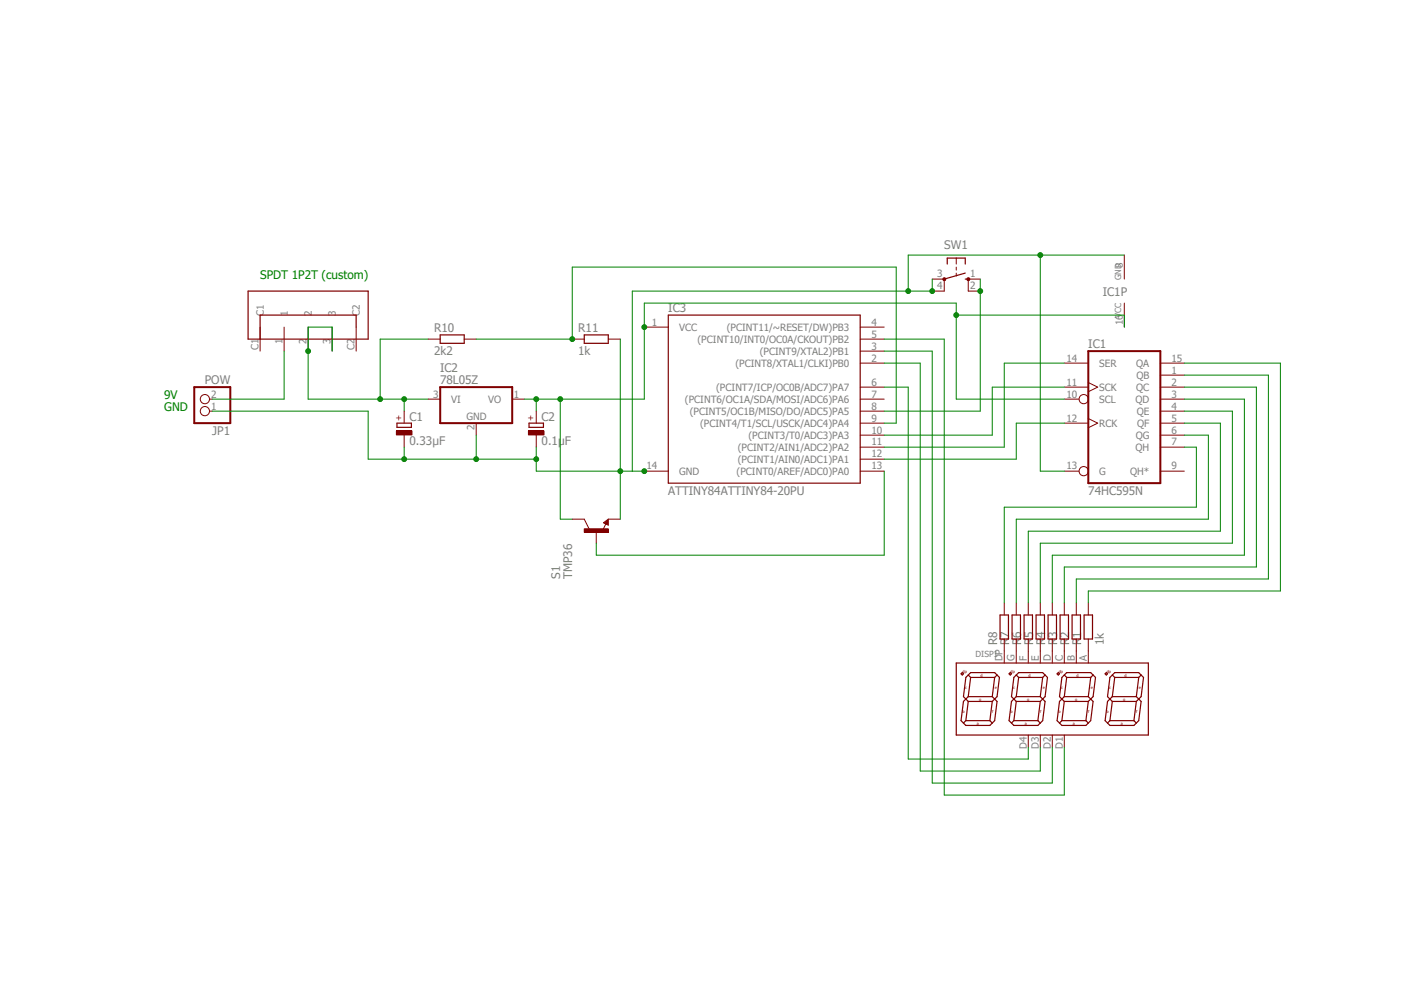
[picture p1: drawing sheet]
<svg xmlns="http://www.w3.org/2000/svg" width="297mm" height="210mm" viewBox="0 0 297 210" stroke-linecap="round" stroke-linejoin="round" font-family="sans-serif">
<path d="M34.1 49.7l236.9 118.7M271 49.7l-236.9 118.7" fill="none" stroke="#fff" stroke-width=".21"/>
<path d="M123.6 109.9l1 2M127.7 110.6l1-.7v1.2zM128.2 110.8l-.6 1.3" fill="none" stroke="#800000" stroke-width=".21"/>
<path d="M128.2 110.6l.2-.1v.4l-.5-.3 .7-.5v.8" fill="none" stroke="#800000" stroke-width=".25"/>
<path d="M123.6 111.9h5.1v.7h-5.1z" fill-rule="evenodd" fill="#800000"/>
<path d="M199.8 59.1v2.5M202.3 54.6v1.3M202.3 56.5v.6M202.3 57.8v.6M204.8 59.1v2.5M121.1 109.9h2.5M123.6 111.9h5.1v.7h-5.1zM126.1 112.4v2.5M128.7 109.9h2.5" fill="none" stroke="#800000" stroke-width=".21"/>
<path d="M200.4 55.9v-1.3h3.8v1.3M204.2 59.1h.6M204.2 57.8l-4.4 1.3" fill="none" stroke="#800000" stroke-width=".25"/>
<path d="M199.6 58.8h.4v.5h-.4z" fill-rule="evenodd" fill="#800000"/>
<path d="M199.6 58.8h.4v.5h-.4z" fill="none" stroke="#800000" stroke-width=".21"/>
<path d="M204.6 58.8h.5v.5h-.5z" fill-rule="evenodd" fill="#800000"/>
<g fill="none" stroke="#800000" stroke-width=".21">
<path d="M197.2 59.1h2.6M204.6 58.8h.5v.5h-.5zM204.8 59.1h2.6M197.2 61.6h2.6M204.8 61.6h2.6M90.6 84.5h2.5M100.7 89.5v2.6M108.4 84.5h2.5M212.5 137.8v2.5M215 137.8v2.5M217.5 137.8v2.5M220.1 137.8v2.5"/>
<path d="M222.6 137.8v2.5M225.2 137.8v2.5M227.7 137.8v2.5M230.2 137.8v2.5M217.5 155.5v2.6M220.1 155.5v2.6M222.6 155.5v2.6M225.2 155.5v2.6"/>
</g>
<g fill="none" stroke="#800000" stroke-width=".25">
<path d="M84 89.5h3v.9h-3zM202.3 140.3h40.6v15.2h-40.6zM203.6 142.3l.2 .3-.2 .2-.3-.2zM204.3 152.5h5.1M204.3 152.5l-.5 .5M204.8 148.4h5.1M204.8 147.4h5.1M204.8 147.4l-1 1-.5 4.1 1 1h5.1l1-1 .5-4.1-1-1M204.8 148.4l-1-1 .5-4.1 1.1-1h5l1.1 1-.6 4.1-1 1M204.8 148.4l-.5 4.1M204.8 142.8l.6 .5M205.4 143.3h5"/>
<path d="M205.4 143.3l-.6 4.1M209.4 152.5l.5 .5M209.9 148.4l-.5 4.1M210.4 143.3l-.5 4.1M210.9 142.8l-.5 .5M213.7 142.3l.3 .3-.3 .2-.2-.2zM214.5 152.5h5.1M214.5 152.5l-.5 .5M215 148.4h5.1M215 147.4h5.1M215 147.4l-1 1-.5 4.1 1 1h5.1l1-1 .5-4.1-1-1M215 148.4l-1-1 .5-4.1 1-1h5.1l1 1-.5 4.1-1 1"/>
<path d="M215 148.4l-.5 4.1M215 142.8l.5 .5M215.5 143.3h5.1M215.5 143.3l-.5 4.1M219.6 152.5l.5 .5M220.1 148.4l-.5 4.1M220.6 143.3l-.5 4.1M221.1 142.8l-.5 .5M223.9 142.3l.3 .3-.3 .2-.3-.2zM224.7 152.5h5M224.7 152.5l-.5 .5M225.2 148.4h5"/>
<path d="M225.2 147.4h5M225.2 147.4l-1 1-.6 4.1 1.1 1h5l1.1-1 .5-4.1-1.1-1M225.2 148.4l-1-1 .5-4.1 1-1h5.1l1 1-.5 4.1-1.1 1M225.2 148.4l-.5 4.1M225.2 142.8l.5 .5M225.7 143.3h5.1M225.7 143.3l-.5 4.1M229.7 152.5l.5 .5M230.2 148.4l-.5 4.1M230.8 143.3l-.6 4.1M231.3 142.8l-.5 .5M234.1 142.3l.2 .3-.2 .2-.3-.2z"/>
<path d="M234.8 152.5h5.1M234.8 152.5l-.5 .5M235.3 148.4h5.1M235.3 147.4h5.1M235.3 147.4l-1 1-.5 4.1 1 1h5.1l1-1 .5-4.1-1-1M235.3 148.4l-1-1 .5-4.1 1-1h5.1l1 1-.5 4.1-1 1M235.3 148.4l-.5 4.1M235.3 142.8l.5 .5M235.8 143.3h5.1M235.8 143.3l-.5 4.1M239.9 152.5l.5 .5M240.4 148.4l-.5 4.1"/>
<path d="M240.9 143.3l-.5 4.1M241.4 142.8l-.5 .5"/>
</g>
<path d="M93.1 81.9h15.3v7.6h-15.3z" fill="none" stroke="#800000" stroke-width=".42"/>
<path d="M83.9 91.2h3.3v.8h-3.3z" fill-rule="evenodd" fill="#800000"/>
<path d="M83.9 91.2h3.3v.8h-3.3zM85.5 87v2.5M85.5 92.1v2.5" fill="none" stroke="#800000" stroke-width=".21"/>
<path d="M111.9 89.5h3.1v.9h-3.1z" fill="none" stroke="#800000" stroke-width=".25"/>
<path d="M111.8 91.2h3.3v.8h-3.3z" fill-rule="evenodd" fill="#800000"/>
<g fill="none" stroke="#800000" stroke-width=".21">
<path d="M237.9 54v5.1M55 69.2v5.1M60.1 69.2v5.1M65.2 69.2v5.1M70.3 69.2v5.1M75.3 69.2v5.1M90.6 71.8h2.5M98.2 71.8h2.5M121.1 71.8h2.5M128.7 71.8h2.5M136.3 69.2h5.1M182 69.2h5.1"/>
<path d="M182 76.8h5.1M182 74.3h5.1M182 71.8h5.1M225.2 76.8h5M237.9 64.1v5.1M245.5 76.8h5.1M245.5 79.4h5.1M44.3 87h.6M44.3 84.5h.6M111.8 91.2h3.3v.8h-3.3zM113.4 87v2.5M113.4 92.1v2.5"/>
<path d="M136.3 99.7h5.1M182 87h5.1M182 84.5h5.1M182 92.1h5.1M182 94.6h5.1M182 97.2h5.1M182 99.7h5.1M182 89.5h5.1M182 81.9h5.1M225.2 84.5h3.1M225.2 99.7h3.1M225.2 89.5h5"/>
<path d="M225.2 81.9h5M230.2 80.9l2 1-2 1M230.2 88.6l2 .9-2 1M245.5 87h5.1M245.5 84.5h5.1M245.5 92.1h5.1M245.5 94.6h5.1M245.5 99.7h5.1M245.5 89.5h5.1M245.5 81.9h5.1M212.5 127.6v2.5M212.5 135.2v2.6"/>
<path d="M215 127.6v2.5M215 135.2v2.6M217.5 127.6v2.5M217.5 135.2v2.6M220.1 127.6v2.5M220.1 135.2v2.6M222.6 127.6v2.5M222.6 135.2v2.6M225.2 127.6v2.5M225.2 135.2v2.6M227.7 127.6v2.5M227.7 135.2v2.6"/>
<path d="M230.2 127.6v2.5M230.2 135.2v2.6"/>
<circle cx="43.3" cy="84.5" r=".98"/>
<circle cx="43.3" cy="87" r=".98"/>
<circle cx="229.3" cy="84.5" r=".98"/>
<circle cx="229.3" cy="99.7" r=".98"/>
</g>
<path d="M230.2 74.3h15.3v27.9h-15.3zM41.1 81.9h7.6v7.6h-7.6z" fill="none" stroke="#800000" stroke-width=".42"/>
<g fill="none" stroke="#800000" stroke-width=".25">
<path d="M52.5 61.6h25.4v10.2h-25.4zM75.3 69.2v-2.5h-20.3v5.1M93.1 70.9h5.1v1.7h-5.1zM123.6 70.9h5.1v1.7h-5.1zM141.4 66.7h40.6v35.5h-40.6zM211.6 130.1h1.8v5.1h-1.8zM214.1 130.1h1.8v5.1h-1.8zM216.7 130.1h1.7v5.1h-1.7zM219.2 130.1h1.8v5.1h-1.8zM221.7 130.1h1.8v5.1h-1.8zM224.3 130.1h1.8v5.1h-1.8zM226.8 130.1h1.8v5.1h-1.8z"/>
<path d="M229.4 130.1h1.7v5.1h-1.7z"/>
</g>
<path d="M136.3 69.2v15.3h-25.4M113.4 84.5v2.5" fill="none" stroke="#008000" stroke-width=".21"/>
<circle cx="113.4" cy="84.5" r=".51" fill="#008000"/>
<g fill="none" stroke="#008000" stroke-width=".21">
<path d="M136.3 69.2v-5.1h66v20.4h22.9"/>
<circle cx="113.4" cy="84.5" r=".51"/>
</g>
<circle cx="136.3" cy="69.2" r=".51" fill="#008000"/>
<g fill="none" stroke="#008000" stroke-width=".21">
<path d="M202.3 66.7h35.6v2.5"/>
<circle cx="136.3" cy="69.2" r=".51"/>
</g>
<circle cx="202.3" cy="66.7" r=".51" fill="#008000"/>
<g fill="none" stroke="#008000" stroke-width=".21">
<path d="M118.5 84.5v25.4"/>
<circle cx="202.3" cy="66.7" r=".51"/>
</g>
<circle cx="118.5" cy="84.5" r=".51" fill="#008000"/>
<g fill="none" stroke="#008000" stroke-width=".21">
<path d="M207.4 59.1v27.9h-20.3M118.5 109.9h2.6"/>
<circle cx="118.5" cy="84.5" r=".51"/>
</g>
<circle cx="207.4" cy="61.6" r=".51" fill="#008000"/>
<g fill="none" stroke="#008000" stroke-width=".21">
<path d="M197.2 59.1v2.5M60.1 74.3v10.2h-15.2M187.1 76.8h7.6v86.4h25.4v-5.1M187.1 74.3h10.1v91.4h25.4v-7.6M187.1 71.8h12.7v96.4h25.4v-10.1M192.1 61.6h-58.3v38.1M225.2 76.8h-12.7v17.8h-25.4M250.6 76.8h20.3v48.3h-40.7v2.5M250.6 79.4h17.7v43.1h-40.6v5.1M187.1 81.9h5v78.7h25.4v-2.5M225.2 89.5h-10.2v7.7h-27.9M225.2 81.9h-15.3v10.2h-22.8"/>
<path d="M250.6 84.5h12.7v33h-40.7v10.1M250.6 89.5h7.6v22.9h-40.7v15.2M250.6 92.1h5v17.8h-40.6v17.7M250.6 94.6h2.5v12.7h-40.6v20.3M250.6 81.9h15.2v38.1h-40.6v7.6M250.6 87h10.1v27.9h-40.6v12.7"/>
<circle cx="207.4" cy="61.6" r=".51"/>
</g>
<circle cx="197.2" cy="61.6" r=".51" fill="#008000"/>
<g fill="none" stroke="#008000" stroke-width=".21">
<path d="M44.9 87h33v10.2h22.8M85.5 94.6v2.6"/>
<circle cx="197.2" cy="61.6" r=".51"/>
</g>
<circle cx="85.5" cy="97.2" r=".51" fill="#008000"/>
<g fill="none" stroke="#008000" stroke-width=".21">
<path d="M100.7 92.1v5.1h12.7v-2.6"/>
<circle cx="85.5" cy="97.2" r=".51"/>
</g>
<circle cx="100.7" cy="97.2" r=".51" fill="#008000"/>
<g fill="none" stroke="#008000" stroke-width=".21">
<path d="M113.4 97.2v2.5h20.4"/>
<circle cx="100.7" cy="97.2" r=".51"/>
</g>
<circle cx="113.4" cy="97.2" r=".51" fill="#008000"/>
<g fill="none" stroke="#008000" stroke-width=".21">
<path d="M133.8 99.7h2.5"/>
<circle cx="113.4" cy="97.2" r=".51"/>
</g>
<circle cx="136.3" cy="99.7" r=".51" fill="#008000"/>
<g fill="none" stroke="#008000" stroke-width=".21">
<path d="M131.2 71.8v27.9"/>
<circle cx="136.3" cy="99.7" r=".51"/>
</g>
<circle cx="131.2" cy="99.7" r=".51" fill="#008000"/>
<g fill="none" stroke="#008000" stroke-width=".21">
<path d="M197.2 61.6h-5.1v-7.6h28v45.7h5.1"/>
<circle cx="131.2" cy="99.7" r=".51"/>
</g>
<circle cx="192.1" cy="61.6" r=".51" fill="#008000"/>
<g fill="none" stroke="#008000" stroke-width=".21">
<path d="M220.1 54h17.8"/>
<circle cx="192.1" cy="61.6" r=".51"/>
</g>
<circle cx="220.1" cy="54" r=".51" fill="#008000"/>
<g fill="none" stroke="#008000" stroke-width=".21">
<path d="M121.1 56.5v15.3h-20.4M131.2 99.7v10.2M187.1 99.7v17.8h-61v-2.6"/>
<circle cx="220.1" cy="54" r=".51"/>
</g>
<circle cx="121.1" cy="71.8" r=".51" fill="#008000"/>
<g fill="none" stroke="#008000" stroke-width=".21">
<path d="M121.1 56.5h68.5v33h-2.5M65.2 69.2h5.1M90.6 84.5h-5.1v2.5"/>
<circle cx="121.1" cy="71.8" r=".51"/>
</g>
<circle cx="85.5" cy="84.5" r=".51" fill="#008000"/>
<g fill="none" stroke="#008000" stroke-width=".21">
<path d="M80.4 71.8v12.7h5.1"/>
<circle cx="85.5" cy="84.5" r=".51"/>
</g>
<circle cx="80.4" cy="84.5" r=".51" fill="#008000"/>
<g fill="none" stroke="#008000" stroke-width=".21">
<path d="M65.2 69.2v15.3h15.2M80.4 71.8h10.2"/>
<circle cx="80.4" cy="84.5" r=".51"/>
</g>
<circle cx="65.2" cy="74.3" r=".51" fill="#008000"/>
<g fill="none" stroke="#008000" stroke-width=".21">
<path d="M70.3 69.2v5.1"/>
<circle cx="65.2" cy="74.3" r=".51"/>
</g>
<g font-size="2.5" fill="#808080">
<text x="199.8" y="52.7">SW1</text>
<text x="141.4" y="65.9">IC3</text>
<text x="233.3" y="62.7">IC1P</text>
<text x="91.9" y="70.3">R10</text>
<text x="122.3" y="70.3">R11</text>
<text x="91.9" y="75.1">2k2</text>
<text x="122.3" y="75.1">1k</text>
<text x="230.2" y="73.7">IC1</text>
<text x="43.3" y="81.2">POW</text>
<text x="93.1" y="81.3">78L05Z</text>
<text x="93.1" y="78.7">IC2</text>
<text x="86.7" y="89.1">C1</text>
<text x="114.6" y="89.1">C2</text>
<text x="44.9" y="91.9">JP1</text>
<text x="86.7" y="94.1">0.33µF</text>
<text x="114.6" y="94.1">0.1µF</text>
<text x="141.4" y="104.8">ATTINY84ATTINY84-20PU</text>
<text x="230.2" y="104.8">74HC595N</text>
<text x="118.5" y="122.5" transform="rotate(-90 118.5 122.5)">S1</text>
<text x="121.1" y="122.5" transform="rotate(-90 121.1 122.5)">TMP36</text>
<text x="211" y="136.5" transform="rotate(-90 211 136.5)">R8</text>
<text x="213.5" y="136.5" transform="rotate(-90 213.5 136.5)">R7</text>
<text x="216.1" y="136.5" transform="rotate(-90 216.1 136.5)">R6</text>
<text x="218.6" y="136.5" transform="rotate(-90 218.6 136.5)">R5</text>
<text x="221.1" y="136.5" transform="rotate(-90 221.1 136.5)">R4</text>
<text x="223.7" y="136.5" transform="rotate(-90 223.7 136.5)">R3</text>
<text x="226.2" y="136.5" transform="rotate(-90 226.2 136.5)">R2</text>
<text x="228.8" y="136.5" transform="rotate(-90 228.8 136.5)">R1</text>
<text x="233.5" y="136.5" transform="rotate(-90 233.5 136.5)">1k</text>
</g>
<g font-size="2.5" fill="#008000">
<text x="55" y="59.1">SPDT 1P2T (custom)</text>
<text x="34.8" y="84.3">9V</text>
<text x="34.8" y="87">GND</text>
</g>
<g font-size="2.1" fill="#808080">
<text x="198.3" y="58.7">3</text>
<text x="205.2" y="58.7">1</text>
<text x="237.5" y="56.7" transform="rotate(-90 237.5 56.7)">8</text>
<text x="198.3" y="61.3">4</text>
<text x="205.2" y="61.3">2</text>
<text x="55.8" y="66.9" transform="rotate(-90 55.8 66.9)">C1</text>
<text x="60.9" y="66.9" transform="rotate(-90 60.9 66.9)">1</text>
<text x="66" y="66.9" transform="rotate(-90 66 66.9)">2</text>
<text x="71" y="66.9" transform="rotate(-90 71 66.9)">3</text>
<text x="76.1" y="66.9" transform="rotate(-90 76.1 66.9)">C2</text>
<text x="137.9" y="68.9">1</text>
<text x="143.7" y="70">VCC</text>
<text x="153.8" y="70">(PCINT11/~RESET/DW)PB3</text>
<text x="184.4" y="71.4">5</text>
<text x="184.4" y="68.9">4</text>
<text x="237.5" y="68.8" transform="rotate(-90 237.5 68.8)">16</text>
<text x="54.7" y="74" transform="rotate(-90 54.7 74)">C1</text>
<text x="59.8" y="72.7" transform="rotate(-90 59.8 72.7)">1</text>
<text x="64.9" y="72.7" transform="rotate(-90 64.9 72.7)">2</text>
<text x="69.9" y="72.7" transform="rotate(-90 69.9 72.7)">3</text>
<text x="75" y="74" transform="rotate(-90 75 74)">C2</text>
<text x="147.6" y="72.5">(PCINT10/INT0/OC0A/CKOUT)PB2</text>
<text x="155.6" y="77.6">(PCINT8/XTAL1/CLKI)PB0</text>
<text x="160.7" y="75.1">(PCINT9/XTAL2)PB1</text>
<text x="184.4" y="76.5">2</text>
<text x="184.4" y="74">3</text>
<text x="225.6" y="76.5">14</text>
<text x="232.6" y="77.6">SER</text>
<text x="240.4" y="77.6">QA</text>
<text x="247.8" y="76.5">15</text>
<text x="151.5" y="82.7">(PCINT7/ICP/OC0B/ADC7)PA7</text>
<text x="184.4" y="81.6">6</text>
<text x="225.6" y="81.6">11</text>
<text x="232.6" y="82.7">SCK</text>
<text x="240.4" y="82.7">QC</text>
<text x="240.5" y="80.1">QB</text>
<text x="247.8" y="79">1</text>
<text x="247.8" y="81.6">2</text>
<text x="44.7" y="86.7">1</text>
<text x="44.7" y="84.1">2</text>
<text x="91.6" y="84.1">3</text>
<text x="95.5" y="85.2">VI</text>
<text x="98.7" y="88.8">GND</text>
<text x="103.3" y="85.2">VO</text>
<text x="108.7" y="84.1">1</text>
<text x="144.9" y="85.2">(PCINT6/OC1A/SDA/MOSI/ADC6)PA6</text>
<text x="145.9" y="87.8">(PCINT5/OC1B/MISO/DO/ADC5)PA5</text>
<text x="184.4" y="89.2">9</text>
<text x="184.4" y="86.7">8</text>
<text x="184.4" y="84.1">7</text>
<text x="225.6" y="84.1">10</text>
<text x="225.6" y="89.2">12</text>
<text x="232.6" y="85.2">SCL</text>
<text x="240.2" y="85.2">QD</text>
<text x="240.5" y="87.8">QE</text>
<text x="247.8" y="84.1">3</text>
<text x="247.8" y="86.7">4</text>
<text x="247.8" y="89.2">5</text>
<text x="100.4" y="91" transform="rotate(-90 100.4 91)">2</text>
<text x="148.1" y="90.3">(PCINT4/T1/SCL/USCK/ADC4)PA4</text>
<text x="156.1" y="95.4">(PCINT2/AIN1/ADC2)PA2</text>
<text x="158.3" y="92.8">(PCINT3/T0/ADC3)PA3</text>
<text x="184.4" y="91.7">10</text>
<text x="184.4" y="94.2">11</text>
<text x="232.6" y="90.3">RCK</text>
<text x="240.2" y="95.4">QH</text>
<text x="240.3" y="92.8">QG</text>
<text x="240.6" y="90.3">QF</text>
<text x="247.8" y="91.7">6</text>
<text x="247.8" y="94.2">7</text>
<text x="136.8" y="99.3">14</text>
<text x="143.7" y="100.5">GND</text>
<text x="155.8" y="100.5">(PCINT0/AREF/ADC0)PA0</text>
<text x="156.1" y="97.9">(PCINT1/AIN0/ADC1)PA1</text>
<text x="184.4" y="96.8">12</text>
<text x="184.4" y="99.3">13</text>
<text x="225.6" y="99.3">13</text>
<text x="232.6" y="100.5">G</text>
<text x="239.1" y="100.5">QH*</text>
<text x="247.8" y="99.3">9</text>
<text x="212.1" y="140" transform="rotate(-90 212.1 140)">DP</text>
<text x="214.7" y="140" transform="rotate(-90 214.7 140)">G</text>
<text x="217.2" y="140" transform="rotate(-90 217.2 140)">F</text>
<text x="219.7" y="140" transform="rotate(-90 219.7 140)">E</text>
<text x="222.3" y="140" transform="rotate(-90 222.3 140)">D</text>
<text x="224.8" y="140" transform="rotate(-90 224.8 140)">C</text>
<text x="227.4" y="140" transform="rotate(-90 227.4 140)">B</text>
<text x="229.9" y="140" transform="rotate(-90 229.9 140)">A</text>
<text x="217.2" y="158.5" transform="rotate(-90 217.2 158.5)">D4</text>
<text x="219.7" y="158.5" transform="rotate(-90 219.7 158.5)">D3</text>
<text x="222.3" y="158.5" transform="rotate(-90 222.3 158.5)">D2</text>
<text x="224.8" y="158.5" transform="rotate(-90 224.8 158.5)">D1</text>
</g>
<g font-size="1.8" fill="#808080">
<text x="237.2" y="59.3" transform="rotate(-90 237.2 59.3)">GND</text>
<text x="237.2" y="67.3" transform="rotate(-90 237.2 67.3)">VCC</text>
<text x="206.4" y="139">DISP1</text>
</g>
<g font-size="1.8" fill="#800000">
<text x="84.9" y="89.1" transform="rotate(-90 84.9 89.1)">+</text>
<text x="112.9" y="89.1" transform="rotate(-90 112.9 89.1)">+</text>
</g>
<g font-size=".8" fill="#800000">
<text x="203.7" y="142.4">dp</text>
<text x="207.4" y="143.2">d</text>
<text x="213.8" y="142.4">dp</text>
<text x="217.6" y="143.2">d</text>
<text x="224" y="142.4">dp</text>
<text x="227.8" y="143.2">d</text>
<text x="234.1" y="142.4">dp</text>
<text x="237.9" y="143.2">d</text>
<text x="204.2" y="145.7">c</text>
<text x="207.2" y="148.3">g</text>
<text x="210.5" y="145.7">e</text>
<text x="214.4" y="145.7">c</text>
<text x="217.3" y="148.3">g</text>
<text x="220.6" y="145.7">e</text>
<text x="224.5" y="145.7">c</text>
<text x="227.5" y="148.3">g</text>
<text x="230.8" y="145.7">e</text>
<text x="234.7" y="145.7">c</text>
<text x="237.7" y="148.3">g</text>
<text x="241" y="145.7">e</text>
<text x="203.6" y="150.8">b</text>
<text x="206.7" y="153.3">a</text>
<text x="209.9" y="150.8">f</text>
<text x="213.8" y="150.8">b</text>
<text x="216.8" y="153.3">a</text>
<text x="220.1" y="150.8">f</text>
<text x="223.9" y="150.8">b</text>
<text x="227" y="153.3">a</text>
<text x="230.2" y="150.8">f</text>
<text x="234.1" y="150.8">b</text>
<text x="237.1" y="153.3">a</text>
<text x="240.4" y="150.8">f</text>
</g>
</svg>
